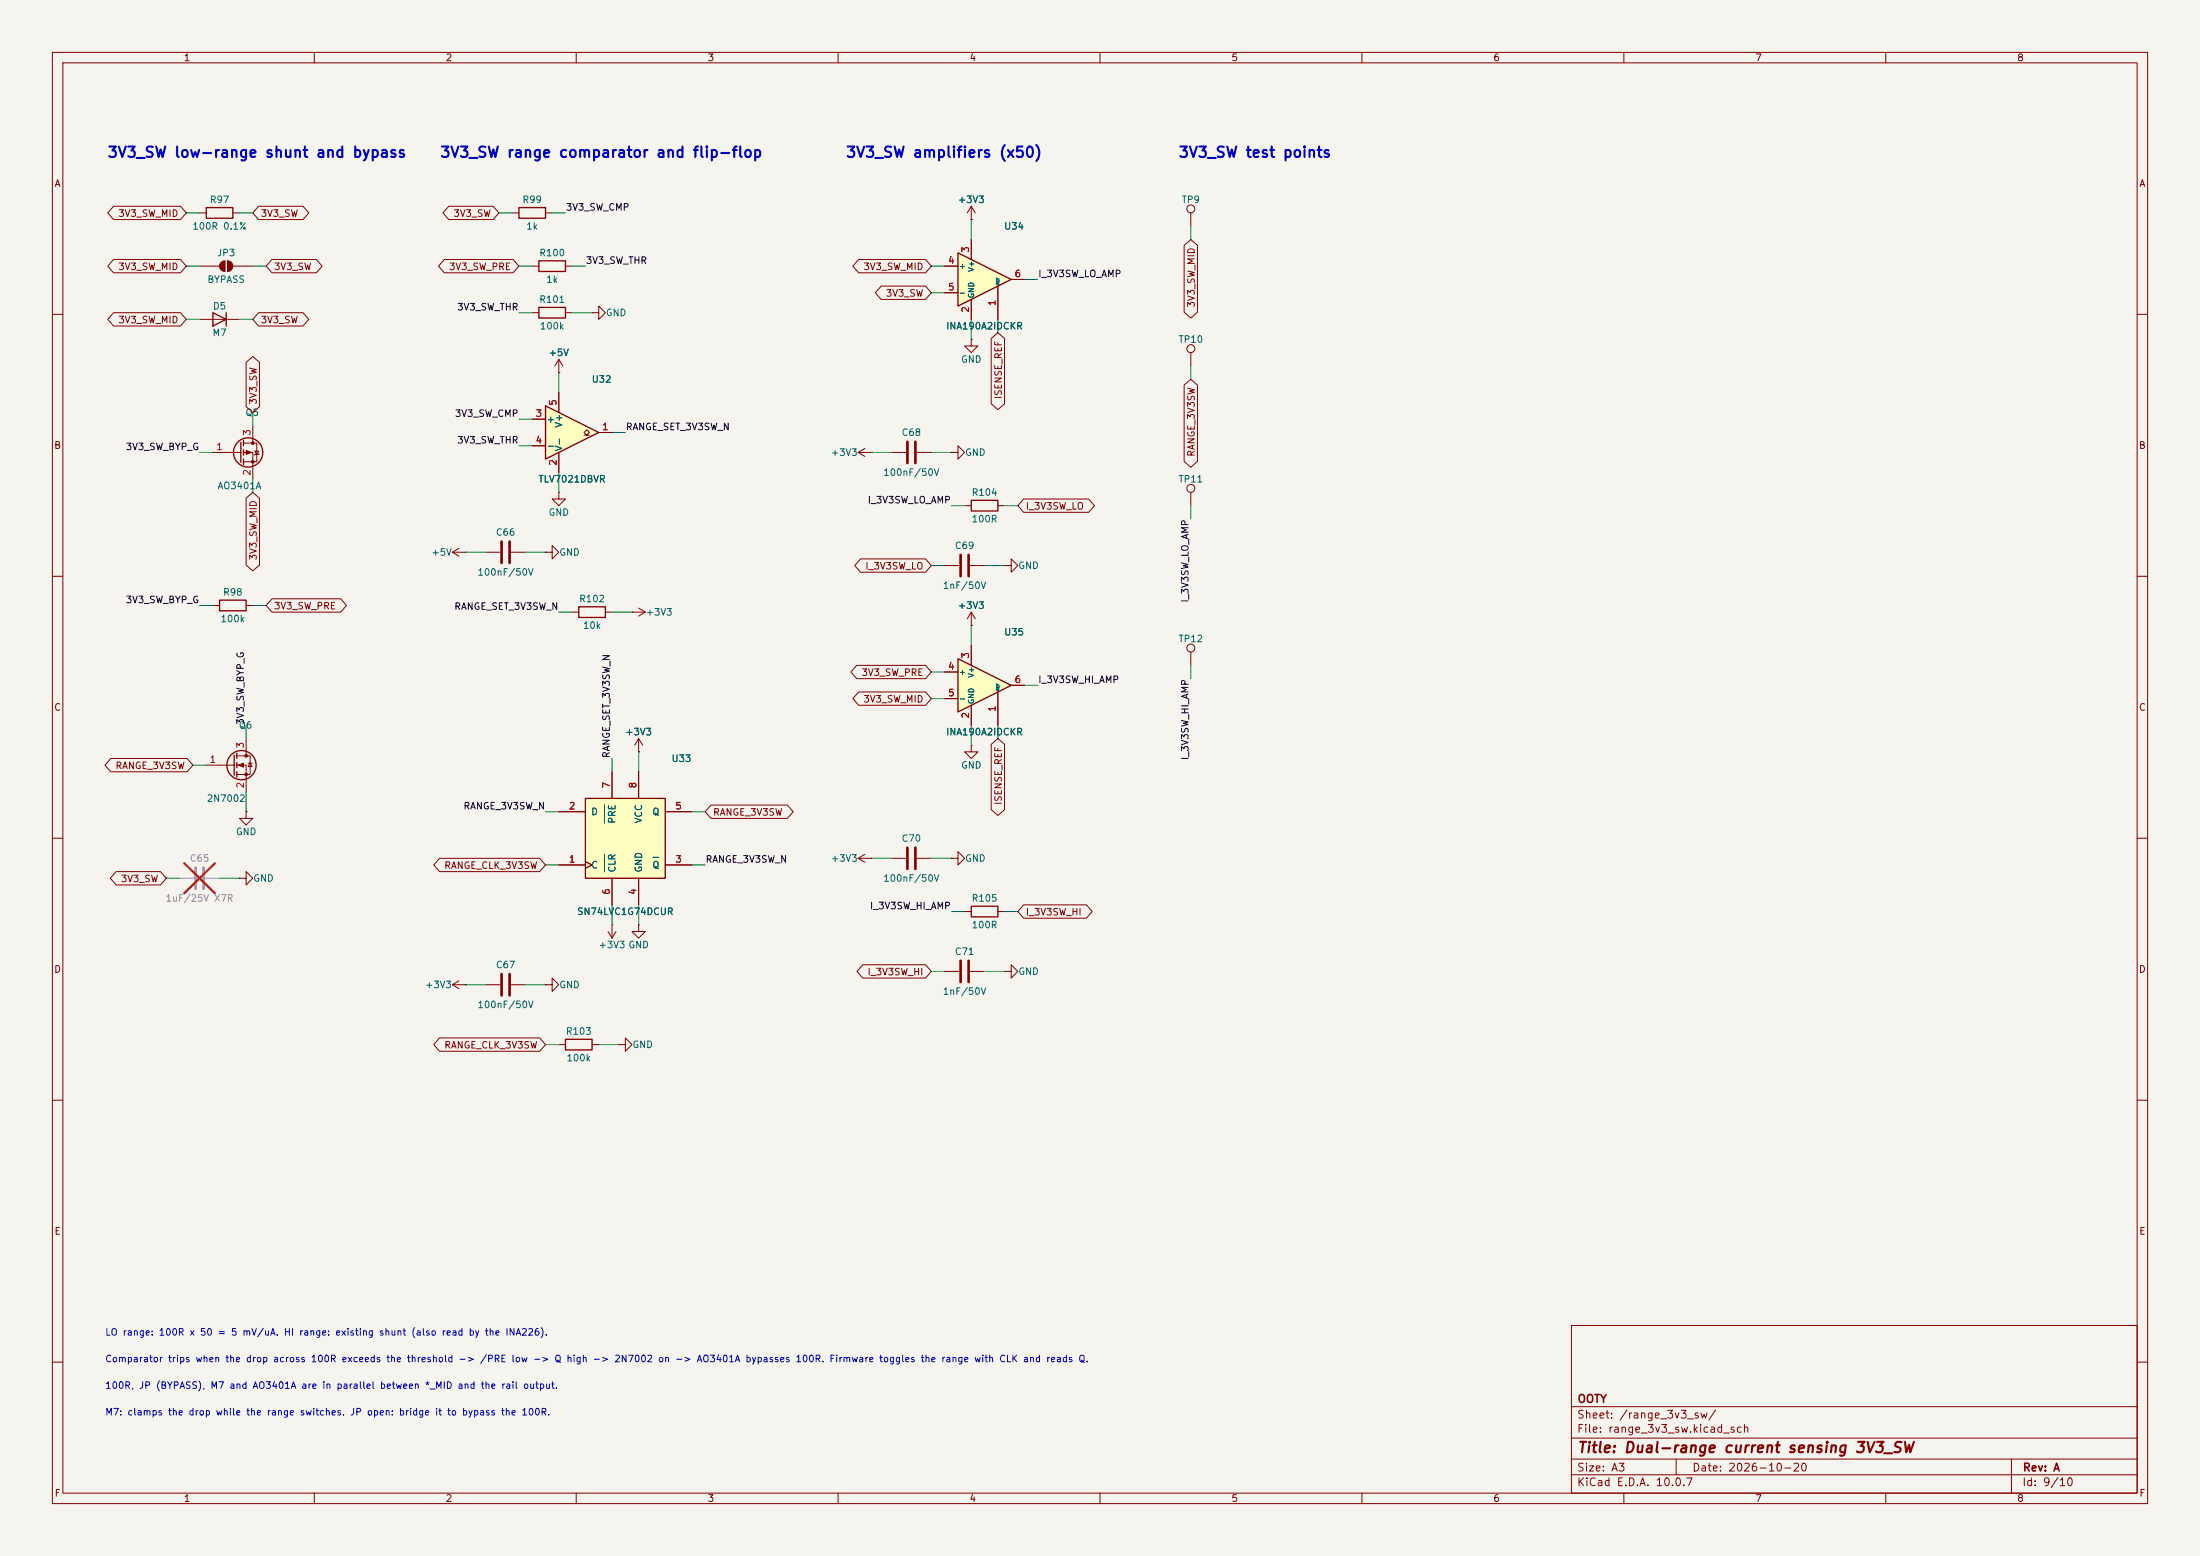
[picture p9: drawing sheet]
<svg xmlns="http://www.w3.org/2000/svg" width="420mm" height="297mm" viewBox="0 0 420 297" stroke-linecap="round" stroke-linejoin="round" font-family="sans-serif">
<path d="M0 0h420v297h-420z" fill="#f5f4ef" stroke="#f5f4ef" stroke-width=".19"/>
<g fill="none" stroke="#840000" stroke-width=".19">
<path d="M10 10h400v277h-400zM12 12h396v273h-396zM60 10v2M110 10v2M160 10v2M210 10v2M260 10v2M310 10v2M360 10v2M185.4 39.4l-.7 1.2M185.4 39.4l.8 1.2M185.4 39.4v2.5"/>
<path d="M38.1 40.6h1.3M44.4 40.6h1.3M97.8 40.6h1.3M101.6 59.7h1.3M101.6 50.8h1.3M104.1 40.6h1.3M107.9 59.7h1.3M107.9 50.8h1.3M113 59.7h1.3v-1.3l1.3 1.3-1.3 1.3v-1.3M113 59.7h.1M185.4 41.9h.1M10 60h2"/>
<path d="M38.1 61h7.6M106.7 71.1h.1M106.7 68.6l-.8 1.3M106.7 68.6l.7 1.3M106.7 68.6v2.5M227.3 67.3v2.6M408 60h2M184.1 96.5h1.3M190.5 96.5h1.3M227.3 94v2.5M10 110h2M109.2 116.8h1.3"/>
<path d="M115.6 116.8h1.2M180.3 108h2.8M185.2 108h2.8M191.8 108h1.2v-1.3l1.3 1.3-1.3 1.2v-1.2M191.8 108h.1M408 110h2M10 160h2M39.4 146.1h5.3M45.2 144.3h2.6v3.5h-2.6M45.2 146.1h1.8v5M47 154.9v1.3h1.3l-1.3 1.3-1.3-1.3h1.3M47 154.9h.1"/>
<path d="M47 141v3.3M47.4 145.7h.7M47.8 145.7l.3 .6h-.7zM121.9 143.5h.1M121.9 141l-.7 1.2M121.9 141l.8 1.2M121.9 141v2.5M185.4 142.2v1.3h1.3l-1.3 1.3-1.3-1.3h1.3M185.4 142.2h.1M408 160h2M45.7 167.6h1.3v-1.2l1.3 1.2-1.3 1.3v-1.3M45.7 167.6h.1"/>
<path d="M116.1 177.8l.7 1.3M116.8 176.5h.1M116.8 176.5v2.6M117.6 177.8l-.8 1.3M121.9 176.5v1.3h1.3l-1.3 1.3-1.3-1.3h1.3M121.9 176.5h.1M163.8 163.8l1.3 .8M163.8 163.8h2.6M165.1 163.1l-1.3 .7M166.4 163.8h.1M170.2 163.8h2.8M175 163.8h2.8"/>
<path d="M181.6 163.8h1.3v-1.2l1.2 1.2-1.2 1.3v-1.3M181.6 163.8h.1M184.1 174h1.3M190.5 174h1.3M86.4 188l1.2 .7M86.4 188h2.5M87.6 187.2l-1.2 .8M88.9 188h.1M92.7 188h2.8M97.5 188h2.8M104.1 188h1.3v-1.3l1.3 1.3-1.3 1.2v-1.2M104.1 188h.1"/>
<path d="M106.7 199.4h1.2M113 199.4h1.3M118.1 199.4h1.3v-1.3l1.2 1.3-1.2 1.3v-1.3M118.1 199.4h.1M180.3 185.4h2.8M185.2 185.4h2.8M191.8 185.4h1.2v-1.2l1.3 1.2-1.3 1.3v-1.3M191.8 185.4h.1M10 210h2M408 210h2M300 253h108v32h-108zM10 260h2"/>
<path d="M300 278.5h108M300 274.5h108M300 268.5h108M320 278.5v3M384 278.5v6.5M408 260h2M60 285v2M110 285v2M160 285v2M210 285v2M260 285v2M300 281.5h108"/>
<path d="M310 285v2M360 285v2"/>
<circle cx="227.3" cy="66.5" r=".76"/>
<circle cx="227.3" cy="93.2" r=".76"/>
</g>
<g fill="none" stroke="#840000" stroke-width=".25">
<path d="M39.4 39.6h5v2.1h-5zM99.1 39.6h5v2.1h-5zM40.6 59.7l2.6 1.3-2.6 1.2zM43.2 59.7v2.5M102.9 58.7h5v2h-5zM102.9 49.8h5v2h-5zM185.4 95.5h5.1v2h-5.1zM110.5 115.8h5.1v2.1h-5.1zM44.7 144.1v3.9M45.2 143.8v1M45.2 145.5v1.1M45.2 147.3v1"/>
<path d="M185.4 173h5.1v2h-5.1zM107.9 198.4h5.1v2h-5.1z"/>
<circle cx="46.1" cy="146" r="2.79"/>
</g>
<g fill="#840000" stroke="#840000" stroke-width=".19">
<path d="M45.5 146.1l1-.4v.7z"/>
<circle cx="47" cy="144.3" r=".25"/>
<circle cx="47" cy="147.8" r=".25"/>
</g>
<path d="M183.4 105.9v4.1M184.9 105.9v4.1M173.2 161.8v4.1M174.8 161.8v4.1M95.8 185.9v4.1M97.3 185.9v4.1M183.4 183.4v4.1M184.9 183.4v4.1" fill="none" stroke="#840000" stroke-width=".51"/>
<path d="M37.3 165.6v4.1M38.9 165.6v4.1" fill="none" stroke="#9c9b98" stroke-width=".51"/>
<path d="M34.3 167.6h2.8M39.1 167.6h2.8" fill="none" stroke="#9c9b98" stroke-width=".19"/>
<path d="M35.2 164.8l5.8 5.7M41 164.8l-5.8 5.7" fill="none" stroke="#e12e31" stroke-width=".46"/>
<path d="M182.9 48.3l10.1 5-10.1 5.1z" fill="#ffffc2"/>
<path d="M182.9 48.3l10.1 5-10.1 5.1z" fill="none" stroke="#840000" stroke-width=".25"/>
<g fill="none" stroke="#840000" stroke-width=".19">
<path d="M180.3 50.8h2.6M180.3 55.9h2.6M185.4 45.7v3.8M185.4 57.2v3.8M190.5 54.6v6.4M193 53.3h2.6M185.4 64.8v1.2h1.3l-1.3 1.3-1.3-1.3h1.3M185.4 64.8h.1M227.3 124.5v2.5"/>
<circle cx="227.3" cy="123.7" r=".76"/>
</g>
<path d="M104.1 77.5l10.2 5.1-10.2 5z" fill="#ffffc2"/>
<path d="M104.1 77.5l10.2 5.1-10.2 5z" fill="none" stroke="#840000" stroke-width=".25"/>
<path d="M106.7 74.9v3.8M101.6 80h2.5M101.6 85.1h2.5M106.7 86.4v3.8M111.5 83.1h.5l-.5-.5 .5-.6 .5 .6-.5 .5h.5M114.3 82.6h2.5M170.2 86.4h2.8M175 86.4h2.8" fill="none" stroke="#840000" stroke-width=".19"/>
<path d="M173.2 84.3v4.1M174.8 84.3v4.1" fill="none" stroke="#840000" stroke-width=".51"/>
<path d="M111.8 152.4h15.2v15.2h-15.2z" fill="#ffffc2"/>
<path d="M111.8 152.4h15.2v15.2h-15.2z" fill="none" stroke="#840000" stroke-width=".25"/>
<g fill="none" stroke="#840000" stroke-width=".19">
<path d="M227.3 40.6v2.6M106.7 94v1.3h1.2l-1.2 1.2-1.3-1.2h1.3M106.7 94h.1M106.7 154.9h5.1M116.8 147.3v5.1M121.9 147.3v5.1M127 154.9h5.1M106.7 165.1h5.1M111.8 164.5l1.2 .6-1.2 .6M116.8 167.6v5.1M121.9 167.6v5.1M127 165.1h5.1"/>
<circle cx="227.3" cy="39.9" r=".76"/>
</g>
<path d="M115.4 153.6v3.5M115.4 163.1v3.3M124.7 163.7h1.1" fill="none" stroke="#006464" stroke-width=".19"/>
<path d="M182.9 125.7l10.1 5.1-10.1 5.1z" fill="#ffffc2"/>
<g fill="none" stroke="#840000" stroke-width=".25">
<path d="M46 84.5v3.8M46.5 84.1v1M46.5 85.9v1M46.5 87.6v1M41.9 114.6h5.1v2h-5.1zM182.9 125.7l10.1 5.1-10.1 5.1z"/>
<circle cx="47.4" cy="86.4" r="2.79"/>
</g>
<g fill="none" stroke="#840000" stroke-width=".19">
<path d="M21.7 39.4h12.7l1.2 1.2-1.2 1.3h-12.7l-1.1-1.3zM49.4 39.4h8.4l1.2 1.2-1.2 1.3h-8.4l-1.1-1.3zM85.7 39.4h8.4l1.1 1.2-1.1 1.3h-8.4l-1.1-1.3zM21.7 59.7h12.7l1.2 1.3-1.2 1.2h-12.7l-1.1-1.2zM21.7 49.5h12.7l1.2 1.3-1.2 1.3h-12.7l-1.1-1.3zM38.1 50.8h3.8M42.9 49.8v2M43.4 49.8v2M44.4 50.8h3.9M49.4 59.7h8.4l1.2 1.3-1.2 1.2h-8.4l-1.1-1.2zM51.9 49.5h8.5l1.1 1.3-1.1 1.3h-8.5l-1.1-1.3zM84.8 49.5h13.1l1.2 1.3-1.2 1.3h-13.1l-1.1-1.3z"/>
<path d="M163.9 49.5h12.8l1.1 1.3-1.1 1.3h-12.8l-1.1-1.3zM168.2 54.6h8.5l1.1 1.3-1.1 1.3h-8.5l-1.1-1.3zM180.3 50.8h2.6M180.3 55.9h2.6M185.4 41.9h.1M185.4 45.7v3.8M185.4 57.2v3.8M190.5 54.6v6.4M193 53.3h2.6M226.1 46.8l1.2-1.1 1.3 1.1v12.8l-1.3 1.1-1.2-1.1zM47 69.2l1.3-1.2 1.2 1.2v8.4l-1.2 1.1-1.3-1.1zM106.7 71.1h.1"/>
<path d="M106.7 74.9v3.8M189.2 64.6l1.3-1.1 1.3 1.1v12.5l-1.3 1.1-1.3-1.1zM226.1 73.5l1.2-1.1 1.3 1.1v14.6l-1.3 1.1-1.2-1.1zM40.6 86.4h5.4M46.5 84.6h2.5v3.5h-2.5M46.5 86.4h1.8v5M47 95.1l1.3-1.1 1.2 1.1v12.8l-1.2 1.1-1.3-1.1zM48.3 81.3v3.3M48.6 86.1h.8l-.4 .6zM49.5 86.6l-1 .3M101.6 80h2.5M101.6 85.1h2.5"/>
<path d="M106.7 86.4v3.8M114.3 82.6h2.5M163.8 86.4l1.3 .7M163.8 86.4h2.6M165.1 85.6l-1.3 .8M166.4 86.4h.1M181.6 86.4h1.3v-1.3l1.2 1.3-1.2 1.2v-1.2M181.6 86.4h.1M195.4 95.2h12.4l1.1 1.3-1.1 1.3h-12.4l-1.1-1.3zM40.6 115.6h1.3M47 115.6h1.3M51.9 114.3h13.1l1.1 1.3-1.1 1.2h-13.1l-1.1-1.2z"/>
<path d="M86.4 105.4l1.2 .8M86.4 105.4h2.5M87.6 104.6l-1.2 .8M88.9 105.4h.1M92.7 105.4h2.8M97.5 105.4h2.8M104.1 105.4h1.3v-1.3l1.3 1.3-1.3 1.3v-1.3M104.1 105.4h.1M120.6 116.8h.1M120.6 116.8h2.6M121.9 116.1l1.3 .7M123.2 116.8l-1.3 .8"/>
<path d="M164.3 106.7h12.4l1.1 1.3-1.1 1.2h-12.4l-1.1-1.2zM185.4 119.4h.1M185.4 116.8v2.6M185.4 116.8l-.7 1.3M185.4 116.8l.8 1.3M163.6 127h13.1l1.1 1.3-1.1 1.2h-13.1l-1.1-1.2zM163.9 132.1h12.8l1.1 1.3-1.1 1.2h-12.8l-1.1-1.2zM180.3 128.3h2.6M180.3 133.4h2.6M185.4 123.2v3.8M185.4 134.6v3.8M190.5 132.1v6.3"/>
<path d="M193 130.8h2.6M21.1 144.8h14.6l1.1 1.3-1.1 1.2h-14.6l-1.1-1.2zM106.7 154.9h5.1M116.8 147.3v5.1M121.9 143.5h.1M121.9 147.3v5.1M127 154.9h5.1M135.7 153.7h14.6l1.1 1.2-1.1 1.3h-14.6l-1.1-1.3zM189.2 142.1l1.3-1.1 1.3 1.1v12.4l-1.3 1.2-1.3-1.2zM22.2 166.4h8.4l1.1 1.2-1.1 1.3h-8.4l-1.1-1.3zM83.9 163.8h19.1l1.1 1.3-1.1 1.3h-19.1l-1.1-1.3zM106.7 165.1h5.1"/>
<path d="M111.8 164.5l1.2 .6-1.2 .6M116.8 167.6v5.1M121.9 167.6v5.1M127 165.1h5.1M195.4 172.7h12l1.1 1.3-1.1 1.3h-12l-1.1-1.3zM83.9 198.1h19.1l1.1 1.3-1.1 1.3h-19.1l-1.1-1.3zM164.7 184.1h12l1.1 1.3-1.1 1.3h-12l-1.1-1.3z"/>
</g>
<g fill="#840000" stroke="#840000" stroke-width=".19">
<path d="M42.2 50.1l.7-.3v2a1.02 1.02 0 0 1-.9-.6 1.02 1.02 0 0 1 .2-1.1z"/>
<path d="M43.4 49.8a1.02 1.02 0 0 1 1 1 1.02 1.02 0 0 1-1 1z"/>
<path d="M47 86l1 .4-1 .3z"/>
<circle cx="48.3" cy="84.6" r=".25"/>
<circle cx="48.3" cy="88.1" r=".25"/>
</g>
<path d="M95.8 103.4v4M97.3 103.4v4" fill="none" stroke="#840000" stroke-width=".51"/>
<g fill="none" stroke="#009600" stroke-width=".19">
<path d="M35.6 40.6h2.5M35.6 50.8h2.5M45.7 40.6h2.6M48.3 50.8h2.5M95.2 40.6h2.6M99.1 59.7h2.5M99.1 50.8h2.5M105.4 40.6h2.5M109.2 59.7h3.8M109.2 50.8h2.6M177.8 50.8h2.5M177.8 55.9h2.5"/>
<path d="M185.4 41.9v3.8M195.6 53.3h2.5M227.3 43.2v2.5M35.6 61h2.5M45.7 61h2.6M48.3 78.7v2.6M106.7 71.1v3.8M185.4 61v3.8M190.5 61v2.5M227.3 69.9v2.5M38.1 86.4h2.5M48.3 91.4v2.6"/>
<path d="M99.1 85.1h2.5M99.1 80h2.5M106.7 90.2v3.8M116.8 82.6h2.6M166.4 86.4h3.8M177.8 86.4h3.8M181.6 96.5h2.5M191.8 96.5h2.5M227.3 96.5v2.6M38.1 115.6h2.5M48.3 115.6h2.5M88.9 105.4h3.8"/>
<path d="M100.3 105.4h3.8M106.7 116.8h2.5M116.8 116.8h3.8M177.8 108h2.5M185.4 119.4v3.8M188 108h3.8M47 138.4v2.6M177.8 128.3h2.5M177.8 133.4h2.5M185.4 138.4v3.8M190.5 138.4v2.6M195.6 130.8h2.5"/>
<path d="M227.3 127v2.5M36.8 146.1h2.6M47 151.1v3.8M104.1 154.9h2.6M116.8 144.8v2.5M121.9 143.5v3.8M132.1 154.9h2.5M31.7 167.6h2.6M41.9 167.6h3.8M104.1 165.1h2.6M116.8 172.7v3.8M121.9 172.7v3.8"/>
<path d="M132.1 165.1h2.5M166.4 163.8h3.8M177.8 163.8h3.8M181.6 174h2.5M191.8 174h2.5M88.9 188h3.8M100.3 188h3.8M104.1 199.4h2.6M114.3 199.4h3.8M177.8 185.4h2.5M188 185.4h3.8"/>
</g>
<path d="M115.4 153.6v3.5M115.4 163.1v3.3M124.7 163.7h1.1" fill="none" stroke="#006464" stroke-width=".19"/>
<g font-size="2" fill="#0000c2">
<text x="20.4" y="30.6">3V3_SW low-range shunt and bypass</text>
<text x="83.9" y="30.6">3V3_SW range comparator and flip-flop</text>
<text x="161.4" y="30.6">3V3_SW amplifiers (x50)</text>
<text x="224.9" y="30.6">3V3_SW test points</text>
</g>
<text font-size="2" fill="#840000" x="301" y="277.8">Title: Dual-range current sensing 3V3_SW</text>
<g font-size="1.5" fill="#840000">
<text x="301" y="268.1">OOTY</text>
<text x="300.9" y="273.8">File: range_3v3_sw.kicad_sch</text>
<text x="300.9" y="271.1">Sheet: /range_3v3_sw/</text>
<text x="300.9" y="281.2">Size: A3</text>
<text x="322.9" y="281.2">Date: 2026-10-20</text>
<text x="386" y="281.2">Rev: A</text>
<text x="300.9" y="284">KiCad E.D.A. 10.0.7</text>
<text x="385.9" y="284">Id: 9/10</text>
</g>
<g font-size="1.3" fill="#840000">
<text x="35" y="12">1</text>
<text x="85" y="12">2</text>
<text x="135" y="12">3</text>
<text x="185" y="12">4</text>
<text x="235" y="12">5</text>
<text x="285" y="12">6</text>
<text x="335" y="12">7</text>
<text x="385" y="12">8</text>
<text x="10.3" y="36">A</text>
<text x="408.3" y="36">A</text>
<text x="22.5" y="41.7">3V3_SW_MID</text>
<text x="49.7" y="41.7">3V3_SW</text>
<text x="86.5" y="41.7">3V3_SW</text>
<text x="22.5" y="51.9">3V3_SW_MID</text>
<text x="52.2" y="51.9">3V3_SW</text>
<text x="85.6" y="51.9">3V3_SW_PRE</text>
<text x="164.7" y="51.9">3V3_SW_MID</text>
<text x="169" y="56.9">3V3_SW</text>
<text x="228.4" y="58.8" transform="rotate(-90 228.4 58.8)">3V3_SW_MID</text>
<text x="22.5" y="62">3V3_SW_MID</text>
<text x="49.7" y="62">3V3_SW</text>
<text x="49.3" y="77.3" transform="rotate(-90 49.3 77.3)">3V3_SW</text>
<text x="191.6" y="76.3" transform="rotate(-90 191.6 76.3)">ISENSE_REF</text>
<text x="10.2" y="86">B</text>
<text x="228.4" y="87.3" transform="rotate(-90 228.4 87.3)">RANGE_3V3SW</text>
<text x="408.2" y="86">B</text>
<text x="195.7" y="97.6">I_3V3SW_LO</text>
<text x="49.3" y="107.1" transform="rotate(-90 49.3 107.1)">3V3_SW_MID</text>
<text x="165.1" y="109">I_3V3SW_LO</text>
<text x="52.2" y="116.6">3V3_SW_PRE</text>
<text x="164.4" y="129.3">3V3_SW_PRE</text>
<text x="10.2" y="136">C</text>
<text x="164.7" y="134.4">3V3_SW_MID</text>
<text x="408.2" y="136">C</text>
<text x="21.9" y="147.1">RANGE_3V3SW</text>
<text x="136" y="156">RANGE_3V3SW</text>
<text x="191.6" y="153.8" transform="rotate(-90 191.6 153.8)">ISENSE_REF</text>
<text x="84.7" y="166.2">RANGE_CLK_3V3SW</text>
<text x="23" y="168.7">3V3_SW</text>
<text x="195.7" y="175">I_3V3SW_HI</text>
<text x="10.2" y="186">D</text>
<text x="408.2" y="186">D</text>
<text x="165.5" y="186.5">I_3V3SW_HI</text>
<text x="84.7" y="200.4">RANGE_CLK_3V3SW</text>
<text x="10.3" y="236">E</text>
<text x="408.3" y="236">E</text>
<text x="10.3" y="286">F</text>
<text x="35" y="287">1</text>
<text x="85" y="287">2</text>
<text x="135" y="287">3</text>
<text x="185" y="287">4</text>
<text x="235" y="287">5</text>
<text x="285" y="287">6</text>
<text x="335" y="287">7</text>
<text x="385" y="287">8</text>
<text x="408.3" y="286">F</text>
</g>
<g font-size="1.3" fill="#006464">
<text x="39.9" y="39.1">R97</text>
<text x="99.6" y="39.1">R99</text>
<text x="182.8" y="39.1">+3V3</text>
<text x="225.5" y="39.1">TP9</text>
<text x="36.6" y="44.1">100R 0.1%</text>
<text x="100.4" y="44.1">1k</text>
<text x="191.6" y="44.1">U34</text>
<text x="41.3" y="49.2">JP3</text>
<text x="102.8" y="49.2">R100</text>
<text x="39.5" y="54.3">BYPASS</text>
<text x="40.5" y="59.4">D5</text>
<text x="102.8" y="58.1">R101</text>
<text x="104.2" y="54.3">1k</text>
<text x="40.5" y="64.5">M7</text>
<text x="103" y="63.2">100k</text>
<text x="115.6" y="60.7">GND</text>
<text x="180.5" y="63.2">INA190A2IDCKR</text>
<text x="224.9" y="65.7">TP10</text>
<text x="104.6" y="68.3">+5V</text>
<text x="183.4" y="69.5">GND</text>
<text x="112.9" y="73.4">U32</text>
<text x="46.8" y="79.7">Q5</text>
<text x="104.2" y="81">+</text>
<text x="107.6" y="81.8" transform="rotate(-90 107.6 81.8)">V+</text>
<text x="172" y="83.5">C68</text>
<text x="104.2" y="86.1">-</text>
<text x="107.6" y="86.3" transform="rotate(-90 107.6 86.3)">V-</text>
<text x="158.5" y="87.3">+3V3</text>
<text x="184.1" y="87.3">GND</text>
<text x="41.4" y="93.7">AO3401A</text>
<text x="102.7" y="92.4">TLV7021DBVR</text>
<text x="168.5" y="91.1">100nF/50V</text>
<text x="185.4" y="94.9">R104</text>
<text x="224.9" y="92.4">TP11</text>
<text x="104.6" y="98.8">GND</text>
<text x="185.4" y="100">100R</text>
<text x="82.3" y="106.4">+5V</text>
<text x="94.5" y="102.6">C66</text>
<text x="106.7" y="106.4">GND</text>
<text x="182.2" y="105.1">C69</text>
<text x="42.5" y="114">R98</text>
<text x="91" y="110.2">100nF/50V</text>
<text x="179.9" y="112.7">1nF/50V</text>
<text x="194.3" y="108.9">GND</text>
<text x="42" y="119.1">100k</text>
<text x="110.5" y="115.3">R102</text>
<text x="123.2" y="117.8">+3V3</text>
<text x="182.8" y="116.5">+3V3</text>
<text x="111.2" y="120.3">10k</text>
<text x="191.6" y="121.6">U35</text>
<text x="224.9" y="122.9">TP12</text>
<text x="45.5" y="139.4">Q6</text>
<text x="119.3" y="140.7">+3V3</text>
<text x="180.5" y="140.7">INA190A2IDCKR</text>
<text x="128.1" y="145.7">U33</text>
<text x="183.4" y="147">GND</text>
<text x="39.4" y="153.4">2N7002</text>
<text x="112.7" y="155.9">D</text>
<text x="124.4" y="155.9">Q</text>
<text x="44.9" y="159.7">GND</text>
<text x="117.8" y="157.3" transform="rotate(-90 117.8 157.3)">PRE</text>
<text x="122.9" y="157.3" transform="rotate(-90 122.9 157.3)">VCC</text>
<text x="172" y="161">C70</text>
<text x="112.7" y="166.1">C</text>
<text x="117.8" y="166.7" transform="rotate(-90 117.8 166.7)">CLR</text>
<text x="122.9" y="166.7" transform="rotate(-90 122.9 166.7)">GND</text>
<text x="124.4" y="166.1">Q</text>
<text x="158.5" y="164.8">+3V3</text>
<text x="184.1" y="164.8">GND</text>
<text x="48.2" y="168.6">GND</text>
<text x="168.5" y="168.6">100nF/50V</text>
<text x="185.4" y="172.4">R105</text>
<text x="110.1" y="175">SN74LVC1G74DCUR</text>
<text x="185.4" y="177.5">100R</text>
<text x="94.5" y="185.1">C67</text>
<text x="114.2" y="181.3">+3V3 GND</text>
<text x="182.2" y="182.6">C71</text>
<text x="81" y="188.9">+3V3</text>
<text x="106.7" y="188.9">GND</text>
<text x="179.9" y="190.2">1nF/50V</text>
<text x="194.3" y="186.4">GND</text>
<text x="91" y="192.7">100nF/50V</text>
<text x="107.9" y="197.8">R103</text>
<text x="108" y="202.9">100k</text>
<text x="120.6" y="200.4">GND</text>
</g>
<g font-size="1.3" fill="#0f0f0f">
<text x="107.9" y="40.5">3V3_SW_CMP</text>
<text x="111.7" y="50.7">3V3_SW_THR</text>
<text x="198.1" y="53.2">I_3V3SW_LO_AMP</text>
<text x="87.2" y="59.6">3V3_SW_THR</text>
<text x="86.7" y="79.9">3V3_SW_CMP</text>
<text x="119.4" y="82.4">RANGE_SET_3V3SW_N</text>
<text x="23.9" y="86.2">3V3_SW_BYP_G</text>
<text x="87.2" y="85">3V3_SW_THR</text>
<text x="165.5" y="96.4">I_3V3SW_LO_AMP</text>
<text x="23.9" y="115.4">3V3_SW_BYP_G</text>
<text x="86.6" y="116.7">RANGE_SET_3V3SW_N</text>
<text x="227.2" y="115.1" transform="rotate(-90 227.2 115.1)">I_3V3SW_LO_AMP</text>
<text x="198.1" y="130.7">I_3V3SW_HI_AMP</text>
<text x="46.9" y="138.5" transform="rotate(-90 46.9 138.5)">3V3_SW_BYP_G</text>
<text x="116.7" y="144.8" transform="rotate(-90 116.7 144.8)">RANGE_SET_3V3SW_N</text>
<text x="227.2" y="145.2" transform="rotate(-90 227.2 145.2)">I_3V3SW_HI_AMP</text>
<text x="88.4" y="154.8">RANGE_3V3SW_N</text>
<text x="134.6" y="165">RANGE_3V3SW_N</text>
<text x="166" y="173.9">I_3V3SW_HI_AMP</text>
</g>
<g font-size="1.3" fill="#a90000">
<text x="180.9" y="50.7">4</text>
<text x="185.3" y="48.4" transform="rotate(-90 185.3 48.4)">3</text>
<text x="193.6" y="53.2">6</text>
<text x="180.9" y="55.7">5</text>
<text x="185.3" y="59.8" transform="rotate(-90 185.3 59.8)">2</text>
<text x="190.4" y="58.5" transform="rotate(-90 190.4 58.5)">1</text>
<text x="106.5" y="77.6" transform="rotate(-90 106.5 77.6)">5</text>
<text x="48.1" y="83.3" transform="rotate(-90 48.1 83.3)">3</text>
<text x="102.1" y="79.9">3</text>
<text x="114.8" y="82.4">1</text>
<text x="41.2" y="86.2">1</text>
<text x="102.1" y="85">4</text>
<text x="106.5" y="89" transform="rotate(-90 106.5 89)">2</text>
<text x="48.1" y="90.9" transform="rotate(-90 48.1 90.9)">2</text>
<text x="185.3" y="125.8" transform="rotate(-90 185.3 125.8)">3</text>
<text x="180.9" y="128.1">4</text>
<text x="193.6" y="130.7">6</text>
<text x="180.9" y="133.2">5</text>
<text x="185.3" y="137.3" transform="rotate(-90 185.3 137.3)">2</text>
<text x="190.4" y="136" transform="rotate(-90 190.4 136)">1</text>
<text x="46.9" y="143" transform="rotate(-90 46.9 143)">3</text>
<text x="39.9" y="145.9">1</text>
<text x="46.9" y="150.6" transform="rotate(-90 46.9 150.6)">2</text>
<text x="108.5" y="154.8">2</text>
<text x="116.7" y="150.6" transform="rotate(-90 116.7 150.6)">7</text>
<text x="121.8" y="150.6" transform="rotate(-90 121.8 150.6)">8</text>
<text x="128.8" y="154.8">5</text>
<text x="108.5" y="165">1</text>
<text x="128.8" y="165">3</text>
<text x="116.7" y="170.9" transform="rotate(-90 116.7 170.9)">6</text>
<text x="121.8" y="170.9" transform="rotate(-90 121.8 170.9)">4</text>
</g>
<g font-size="1.3" fill="#939391">
<text x="36.1" y="164.8">C65</text>
<text x="31.5" y="172.4">1uF/25V X7R</text>
</g>
<g font-size="1.3" fill="#0000c2">
<text x="20" y="255.2">LO range: 100R x 50 = 5 mV/uA. HI range: existing shunt (also read by the INA226).</text>
<text x="20" y="260.3">Comparator trips when the drop across 100R exceeds the threshold -&gt; /PRE low -&gt; Q high -&gt; 2N7002 on -&gt; AO3401A bypasses 100R. Firmware toggles the range with CLK and reads Q.</text>
<text x="20" y="265.4">100R, JP (BYPASS), M7 and AO3401A are in parallel between *_MID and the rail output.</text>
<text x="20" y="270.5">M7: clamps the drop while the range switches. JP open: bridge it to bypass the 100R.</text>
</g>
<g font-size="1" fill="#006464">
<text x="183" y="51.6">+</text>
<text x="186.2" y="52" transform="rotate(-90 186.2 52)">V+</text>
<text x="183" y="56.6">-</text>
<text x="186.2" y="57" transform="rotate(-90 186.2 57)">GND</text>
<text x="183" y="129">+</text>
<text x="186.2" y="129.5" transform="rotate(-90 186.2 129.5)">V+</text>
<text x="183" y="134.1">-</text>
<text x="186.2" y="134.5" transform="rotate(-90 186.2 134.5)">GND</text>
</g>
<g font-size=".5" fill="#006464">
<text x="190.9" y="54.4" transform="rotate(-90 190.9 54.4)">REF</text>
<text x="190.9" y="131.9" transform="rotate(-90 190.9 131.9)">REF</text>
</g>
</svg>
